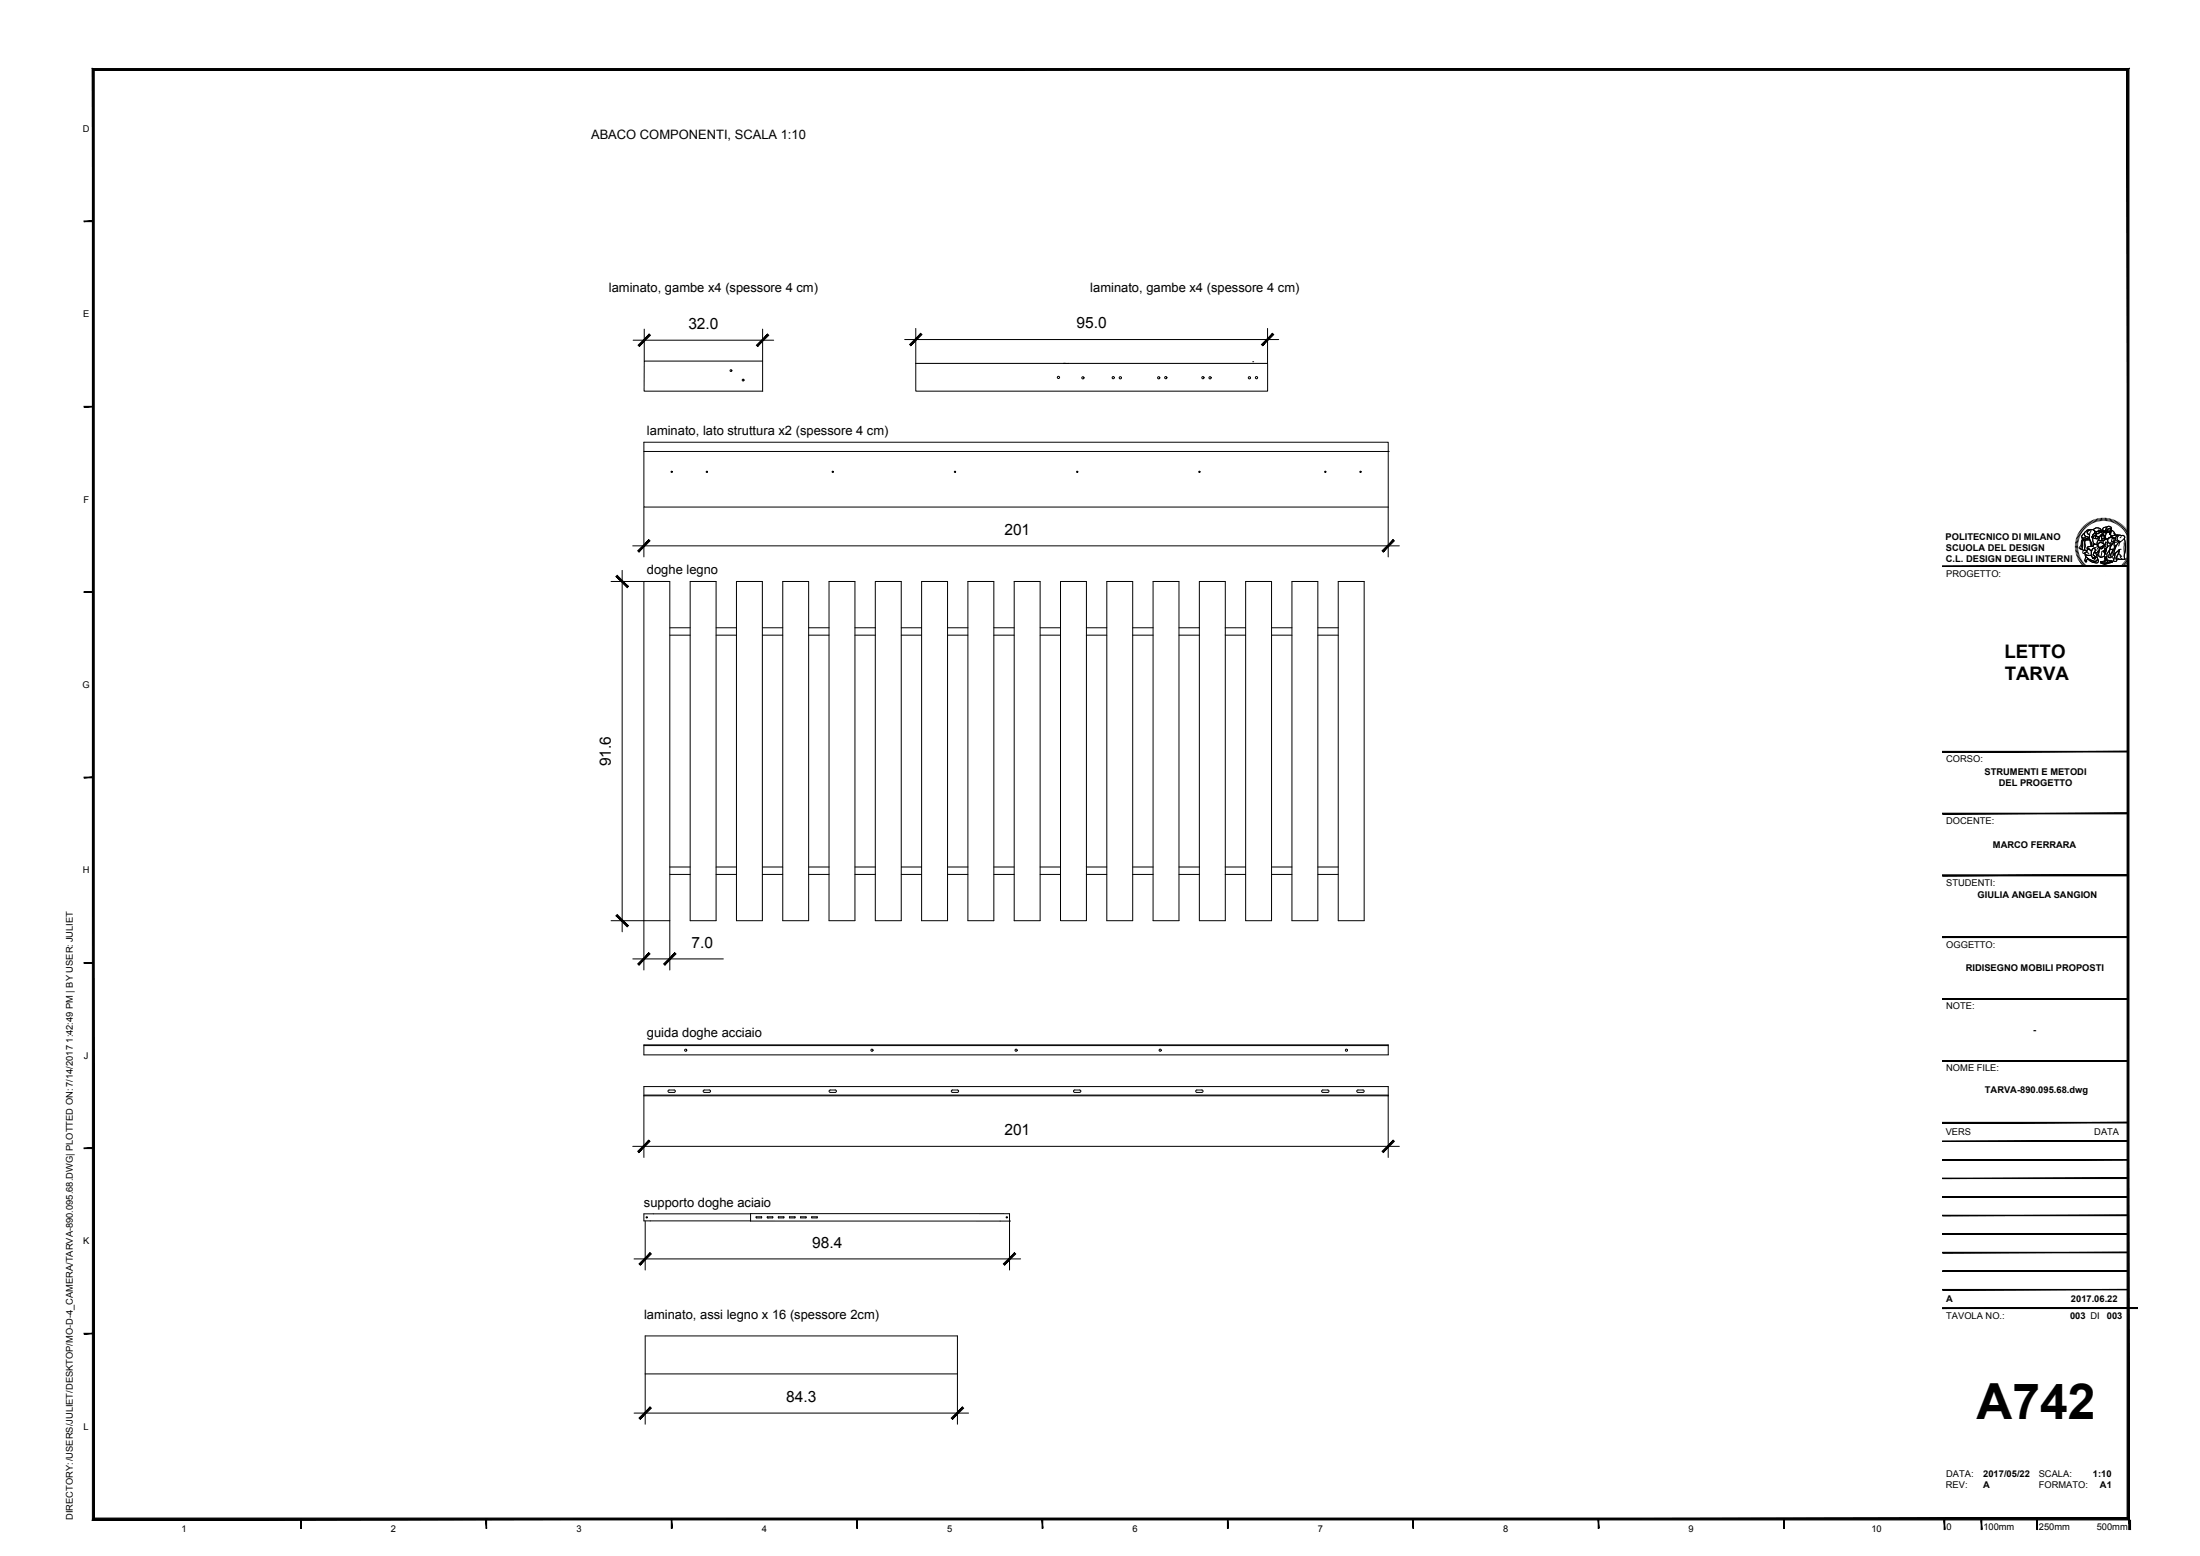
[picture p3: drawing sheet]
<svg xmlns="http://www.w3.org/2000/svg" width="594mm" height="420mm" viewBox="0 0 594 420" stroke-linecap="round" stroke-linejoin="round" font-family="sans-serif">
<!-- layer: struttura -->
<path d="M205.9 97.5h-31.9l-.1 8.1h32.1M247.3 98.1h95v7.5h-95zM287.7 98.1h-.6h1.4M338.3 97.7h.1M174.2 360.7h84.3M174.2 371h84.3" fill="none" stroke="#000" stroke-width=".27"/>
<!-- layer: 0 -->
<g fill="none" stroke="#000" stroke-width=".27">
<path d="M171 91.9h37.9M174 88.9v8.5M205.9 88.9v16.7M244.3 91.7h101M247.3 88.7v9.4M342.3 88.7v9.4M173.9 119.4h201v17.5h-201zM173.9 137v13.4M173.9 121.9h201M374.9 137v13.4M374.9 121.9h.1M165 157h15.9v104.9"/>
<path d="M168 154v97.6M170.9 147.4h207M173.9 157v104.9M186.4 157h7v91.6h-7zM198.9 157h7v91.6h-7zM211.4 157h7v91.6h-7zM223.9 157h7v91.6h-7zM236.4 157h7v91.6h-7zM248.9 157h7v91.6h-7zM261.4 157h7v91.6h-7zM273.9 157h7v91.6h-7zM286.4 157h7v91.6h-7z"/>
<path d="M298.9 157h7v91.6h-7zM311.4 157h7v91.6h-7zM323.9 157h7v91.6h-7zM336.4 157h7v91.6h-7zM348.9 157h7v91.6h-7zM361.4 157h7v91.6h-7zM180.9 169.5h5.5M180.9 171.5h5.5M193.4 169.5h5.5M193.4 171.5h5.5M205.9 169.5h5.5M205.9 171.5h5.5"/>
<path d="M218.4 169.5h5.5M218.4 171.5h5.5M230.9 169.5h5.5M230.9 171.5h5.5M243.4 169.5h5.5M243.4 171.5h5.5M255.9 169.5h5.5M255.9 171.5h5.5M268.4 169.5h5.5M268.4 171.5h5.5M280.9 169.5h5.5M280.9 171.5h5.5"/>
<path d="M293.4 169.5h5.5M293.4 171.5h5.5M305.9 169.5h5.5M305.9 171.5h5.5M318.4 169.5h5.5M318.4 171.5h5.5M330.9 169.5h5.5M330.9 171.5h5.5M343.4 169.5h5.5M343.4 171.5h5.5M355.9 169.5h5.5M355.9 171.5h5.5"/>
<path d="M180.9 234.1h5.5M180.9 236.1h5.5M193.4 234.1h5.5M193.4 236.1h5.5M205.9 234.1h5.5M205.9 236.1h5.5M218.4 234.1h5.5M218.4 236.1h5.5M230.9 234.1h5.5M230.9 236.1h5.5M243.4 234.1h5.5M243.4 236.1h5.5"/>
<path d="M255.9 234.1h5.5M255.9 236.1h5.5M268.4 234.1h5.5M268.4 236.1h5.5M280.9 234.1h5.5M280.9 236.1h5.5M293.4 234.1h5.5M293.4 236.1h5.5M305.9 234.1h5.5M305.9 236.1h5.5M318.4 234.1h5.5M318.4 236.1h5.5"/>
<path d="M330.9 234.1h5.5M330.9 236.1h5.5M343.4 234.1h5.5M343.4 236.1h5.5M355.9 234.1h5.5M355.9 236.1h5.5M165 248.6h15.9M170.9 258.9h24.4M173.9 282.1h201v2.7h-201zM173.9 295.9h201M173.9 295.7h201M173.9 282.3h201"/>
<path d="M180.4 294.5l1.6-.2 .4 .3-.4 .4h-1.3l-.3-.2zM189.9 294.5l1.6-.2 .4 .3-.4 .4h-1.3l-.3-.2zM223.9 294.5l1.6-.2 .4 .3-.4 .4h-1.3l-.3-.2zM256.9 294.5l1.6-.2 .4 .3-.4 .4h-1.3l-.3-.2zM289.9 294.5l1.6-.2 .4 .3-.4 .4h-1.3l-.3-.2zM323.2 294.3h1.3M323.2 295h1.3M323.2 294.3l-.3 .3 .3 .4M324.6 294.3l.3 .3-.3 .4M356.9 294.5l1.6-.2 .4 .3-.4 .4h-1.3l-.3-.2zM366.4 294.5l1.6-.2 .4 .3-.3 .4h-1.4l-.3-.2zM170.9 309.5h207"/>
<path d="M173.9 312.5v-19.1h201v19.1M171.2 339.9h104.4M174.2 329.7v13.2M202.7 327.8h-28.8v1.9h28.8M202.7 327.7h69.9v2h-69.9zM204.2 328.8v.1M204.2 328.6h1.5v.2l-1.5 .1zM207.2 328.6h1.4l.1 .2-1.5 .1zM210.2 328.6h1.4l.1 .2-1.5 .1zM213.2 328.6h1.4l.1 .2-1.5 .1zM216.2 328.6h1.4l.1 .2-1.5 .1zM217.7 328.8l-.1 .1"/>
<path d="M219.2 328.8v.1M219.2 328.6h1.5l-.1 .3h-1.4M219.2 328.6v.2M272.6 329.7h.1M272.6 329.8v13.1M174.2 360.7v23.9M258.5 360.7v23.9M171.2 381.6h90.3"/>
<circle cx="197.4" cy="100.1" r=".25"/>
<circle cx="200.7" cy="102.6" r=".25"/>
<circle cx="285.8" cy="101.9" r=".3"/>
<circle cx="292.4" cy="102" r=".3"/>
<circle cx="300.6" cy="102" r=".3"/>
<circle cx="302.5" cy="102" r=".3"/>
<circle cx="312.9" cy="102" r=".3"/>
<circle cx="314.8" cy="102" r=".3"/>
<circle cx="324.8" cy="102" r=".3"/>
<circle cx="326.8" cy="102" r=".3"/>
<circle cx="337.4" cy="102" r=".3"/>
<circle cx="339.3" cy="102" r=".3"/>
<circle cx="181.4" cy="127.4" r=".17"/>
<circle cx="190.9" cy="127.4" r=".17"/>
<circle cx="224.9" cy="127.4" r=".17"/>
<circle cx="257.9" cy="127.4" r=".17"/>
<circle cx="290.9" cy="127.4" r=".17"/>
<circle cx="323.9" cy="127.4" r=".17"/>
<circle cx="357.9" cy="127.4" r=".17"/>
<circle cx="367.4" cy="127.4" r=".17"/>
<circle cx="185.2" cy="283.6" r=".29"/>
<circle cx="235.5" cy="283.6" r=".29"/>
<circle cx="274.4" cy="283.6" r=".29"/>
<circle cx="313.3" cy="283.6" r=".29"/>
<circle cx="363.6" cy="283.6" r=".29"/>
<circle cx="174.6" cy="328.7" r=".17"/>
<circle cx="271.9" cy="328.7" r=".17"/>
</g>
<!-- layer: G-ANNO-LOGO -->
<g fill="none" stroke="#000" stroke-width=".27">
<path d="M567.1 140l.1 .6M567.5 139.9v.7M567.8 139.9v.7M568.2 139.9v.7M568.5 139.9v.7M568.9 139.9l-.1 .7M569.3 140l-.1 .7M560.4 147.5l.7 .1M560.4 147.2h.7M560.4 146.8l.7 .1M560.5 146.5l.6 .1M560.5 146.1l.7 .2"/>
<path d="M560.6 145.8l.7 .1M560.7 145.4l.6 .2M560.8 145.1l.6 .2M560.9 144.7l.7 .3M561.1 144.4l.6 .3M561.1 147.9h-.7M561.1 148.2l-.7 .1M561.1 148.5l-.6 .1M561.2 148.8l-.7 .2M561.2 144.1l.6 .3M561.2 149.2l-.6 .1M561.3 149.5l-.6 .2"/>
<path d="M561.4 143.8l.6 .3M561.4 149.8l-.6 .2M561.5 150.1l-.6 .2M561.6 143.5l.5 .3M561.7 150.4l-.7 .3M561.8 143.2l.5 .4M561.8 150.7l-.6 .3M562 151l-.6 .3M562 142.9l.5 .4M562.1 151.3l-.6 .3M562.2 142.6l.5 .5M562.3 145.2h.7a.85 .85 0 0 0 1.2-.1l.1 .6-.9 .1a.8 .8 0 0 1-1.2-.5z"/>
<path d="M562.3 145.2l.1 .4M562.3 151.5l-.6 .4M562.4 142.3l.5 .5M562.5 145.7l-.3 .6-.1 1.2-.4 .8 .4 .1M562.5 151.8l-.6 .4M562.6 144.1l.3-.2v.3a.81 .81 0 0 0 .9 .8l.3 .1-.1 .2a.73 .73 0 0 1-1-.1l-.4 .1a.51 .51 0 0 1-.5-.4 .51 .51 0 0 1 .4-.6zM562.7 142.1l.5 .5M562.7 152.1l-.5 .4M562.7 145.7l-.3 .6v1.3l-.3 .8 .7 .2M562.7 145.7l.5 .1-.3 .5 .1 1.1v1.1l-.2 .1a.44 .44 0 0 1-.6-.2 .44 .44 0 0 1 .1-.6l.1-1.4zM562.9 152.3l-.5 .5M562.9 141.8l.5 .6"/>
<path d="M563 149.3v.1a1.22 1.22 0 0 0 1.8 .4M563.1 143.6l.5-.4 1.3-.2a1 1 0 0 0-1.2 1l.6 .4-.1 .7-.5-.1a.75 .75 0 0 1-.8-.8zM563.1 149.7l.6 .3 1.1-.2 .3 1 .3-.2 .2 .4-.1-.5 .3 .4-.2-.5 .4 .1-.8-.6 .4-.8 .3 .2 .4 1a.79 .79 0 0 1 0 .9 .79 .79 0 0 1-.9 .3l-1.7-.8-.5-.5zM563.1 149.7l.1 .5 .7 .7 2 .9M563.1 152.5l-.4 .5M563.2 145.8l1.1-.1 .6 1.2-.1 .5-.3 .1a.61 .61 0 0 0-.8 .7l.1 .1-.4 .5a.56 .56 0 0 1-.5-.8v-1.7zM563.2 145.8l-.3 .6 .1 2.2M563.2 141.6l.4 .5M563.3 150.3l-.1 .2a.82 .82 0 0 0 0 1.2l.3-.2-.2-.1a.51 .51 0 0 1 .5-.4 .51 .51 0 0 1 .5 .4l.8 .4a1.3 1.3 0 0 0 1.5-.1l-.2-.7M563.3 150.3l.9 .7 1.2 .6 .7-.1 .3-.5a.48 .48 0 0 1 .1 .9l-.4 .1-1-.2-.8-.5a.44 .44 0 0 0-.5-.3 .44 .44 0 0 0-.4 .5v.2h-.2a1.27 1.27 0 0 1 .1-1.4zM563.4 152.8l-.5 .5M563.4 148.8a.5 .5 0 0 0-.8-.2 .5 .5 0 0 0 .1 .8 .73 .73 0 0 1 .8-.4 .73 .73 0 0 1 .6 .6"/>
<path d="M563.5 141.4l.4 .5M563.6 153l-.4 .5M563.7 148.5l.4-.3 .1 .1a.73 .73 0 0 1 .5 1.1l.1 .4a1.22 1.22 0 0 1-1.8-.4l.6-.3-.1-.3zM563.7 147.8l1.1-.4 .3 .1 .4-.5 .8 .1 .3 .5a1.01 1.01 0 0 1 .2 1.1 1.01 1.01 0 0 1-1 .6l-.3-.2 .1-.2a.47 .47 0 0 0 .1-.7 .47 .47 0 0 0-.8 .2l-.1 .4-.7-.6a.29 .29 0 0 1-.5 0 .29 .29 0 0 1 .1-.4zM563.8 141.2l.4 .6M563.9 153.2l-.4 .5M563.9 143.3l.8-.3a.76 .76 0 0 1 1 .6 .76 .76 0 0 1-.6 .9l-.2 .5 .1 .4a1.44 1.44 0 0 0 .6 1.5l.2 .1-.5 .1-.1 .4a.39 .39 0 0 1-.4-.2 .39 .39 0 0 1 .1-.4l-.6-1.3v-1.2a.57 .57 0 0 1-.6-.4 .57 .57 0 0 1 .2-.7zM564 148.1l.8 .7M564.1 148.2l-.6 .4 .1 .5M564.1 141l.4 .6M564.1 153.4l-.3 .5M564.3 145.7h-2l-.4 1.5-.5 .7 .3 .3"/>
<path d="M564.4 140.8l.3 .6M564.4 153.5l-.4 .6M564.4 146.1l.3 1.4M564.7 143.3l-.4 .7-.1 1.2 .7 1.7a.38 .38 0 0 0-.1 .4 .38 .38 0 0 0 .4 .2l.1-.4 .5-.2a1.04 1.04 0 0 1-.7-1.4 1.49 1.49 0 0 1 .5-1.7 1.06 1.06 0 0 0-1.4-.8l-.6 .2-.5 .4-.2 .6a.81 .81 0 0 0 .9 .8l.4 .1-.2 .2a.73 .73 0 0 1-1-.1l-.4 .1a.51 .51 0 0 1-.5-.4 .51 .51 0 0 1 .4-.6l.4-.4M564.7 153.7l-.3 .6M564.7 140.7l.3 .6M564.8 147.4l-.3 .1a.6 .6 0 0 0-.8 .7l.1 .1M564.9 143a.99 .99 0 0 0-1.2 1l.5 .3M565 153.8l-.3 .7M565.1 140.5l.2 .6M565.2 148.1a.47 .47 0 0 1 .6 .2 .47 .47 0 0 1-.2 .6l-.4 1 .8 .7-.4-.2 .2 .5-.3-.4 .1 .5-.2-.4-.3 .2 .1-.2-.4-.6v-1zM565.2 144.4l.9-.4-.1 .5-1.1 .5z"/>
<path d="M565.2 144.9l.8-.3 .2 .2-.3 .2 .1 .4a.6 .6 0 0 1-.8-.5zM565.2 144.9a.57 .57 0 0 0 .8 .5M565.3 154l-.3 .6M565.3 143.1l.7-.6 1.1 .2a.3 .3 0 0 1 .3 .5 .3 .3 0 0 1-.5 .1l-.1-.2-.7 .5-.5-.2M565.4 140.4l.2 .6M565.5 142.8l1.1-.3 .7 .4a.23 .23 0 0 1 .1 .3 .23 .23 0 0 1-.3 .2l-.3-.3-.1 .2-.7 .3-.7-.5zM565.6 154.1l-.3 .6M565.6 143.4l.7 .2 .5-.5 .3 .3-.2 .5-.4 .2-.4-.2-.6 .2zM565.7 140.3l.2 .6M565.8 147a1.3 1.3 0 0 1 1.1 1.1v.5l-.4 .3M565.9 154.2l-.2 .7M565.9 144.9h.9l-.3 .1a.38 .38 0 0 1-.4 .6 .38 .38 0 0 1-.2-.7z"/>
<path d="M565.9 149.3l.4 1a.79 .79 0 0 1 0 .9 .79 .79 0 0 1-.9 .3M566 144.6l.2 .2M566 147.9l-.7 .2M566 144.3v.2l-1.1 .5M566.1 140.2l.1 .6M566.1 144l-.3 .5M566.2 154.3l-.2 .7M566.2 147.5l.8 .5M566.3 144.9a.34 .34 0 0 0-.4 .3 .34 .34 0 0 0 .4 .3 .34 .34 0 0 0 .2-.5l.3-.1-.6 .1M566.4 148a.7 .7 0 0 1 .1 .9 .7 .7 0 0 1-.9 .2M566.4 147.2l.2-.4a.9 .9 0 0 1 1.3-.1l.2 .3a.26 .26 0 0 1 .1 .4 .26 .26 0 0 1-.4 0l-.9 .4 .5 .4 .5-.3 .1-.3a.43 .43 0 0 0 .3-.5 .43 .43 0 0 0-.4-.4l-.9-.2-.6 .7-.1-.1v-.5l.4-.8 .3 .2h1.1l.5-.4-.1-.3 .7 .2-.1 .5a.73 .73 0 0 1-.1 1l.1 .6-.3 .5-.4 .2-.2 .5h-.3l.5 .2v.4l.2-.2-.2 .4a.89 .89 0 0 1-1.1 .9l-.9-.7 .3-.6 .2-1.1M566.4 140.1l.2 .6"/>
<path d="M566.4 146.9l.6-.4h.6l.5 .5a.3 .3 0 0 1 .1 .4 .3 .3 0 0 1-.4 0l-.3 .2a.51 .51 0 0 1-.6 .3 .51 .51 0 0 1-.4-.5zM566.4 149.8l.8 .7M566.5 154.4l-.1 .7M566.6 143.9l.1 .1M566.7 143.5l.2 .1M566.7 145.8a1.29 1.29 0 0 0-.4 1.3M566.7 149.2l.1 .9M566.8 140l.1 .7M566.8 143.6h.1M566.8 154.5l-.1 .6M566.8 147.8l1.2-.4-.1 .5-.5 .3-.5-.2zM566.9 148.6l-.3 1-.4 .4"/>
<path d="M567.1 143.7l.8-.1a.26 .26 0 0 1 .2 .3 .26 .26 0 0 1-.4 .1zM567.1 143.4l-.2 .5-.3 .2-.5-.2-.5 .2M567.2 144.6l.7-.3 .5 .5 .2 .6a.22 .22 0 0 1-.2 .3 .22 .22 0 0 1-.2-.1 .22 .22 0 0 1 .1-.3l-.2-.7a.44 .44 0 0 0-.6-.1 .44 .44 0 0 0 0 .7v.1a.43 .43 0 0 1 .2 .4 .43 .43 0 0 1-.4 .4l-.6-.4zM567.2 154.5l-.1 .7M567.2 151.7l2-.4 1.2 .2-2.1 .6zM567.2 151.7l1.1 .4v.3l-1.1-.4zM567.5 144.5l.6 .1 .2 .5a.64 .64 0 0 1-.1 .7 .64 .64 0 0 1-.6 .2zM567.5 154.5l-.1 .7M567.5 143.5l.1-.2a.52 .52 0 0 1 .5 0 .52 .52 0 0 1 .3 .4l-.3 .1M567.6 148v.1M567.6 148.9l-.4 1.6 1.1-.2M567.6 143.3a.5 .5 0 0 1 .5 0 .5 .5 0 0 1 .3 .5l-.3 .1-.2-.4h-.4z"/>
<path d="M567.6 147.6l.2 .1M567.7 147.9l.1 .1M567.7 147.7h.1M567.8 144.7h.1M567.8 144.7l-.2 .1M567.8 154.6v.6M567.9 143.7l-.4-.2-.4 .2 .3 .1a.36 .36 0 0 0 .4 .2 .36 .36 0 0 0 .3-.4l-.2-.1 .1 .2M567.9 146l.1 .7M568 148.7l.2 .1 .1-.4a.23 .23 0 0 1 .2-.3 .23 .23 0 0 1 .3 .3l-.4 1v-.4h-.3zM568 147.5l-.2 .5a.51 .51 0 0 1-.8-.1M568 144.5l.3 .3-.2 .1M568.1 154.6v.6"/>
<path d="M568.2 144.7a.43 .43 0 0 0-.7-.2 .43 .43 0 0 0 0 .7 .49 .49 0 0 1 0 .8 .49 .49 0 0 1-.7-.4l.3-1 .7-.3 .5 .3 .3 .8a.23 .23 0 0 1-.2 .4 .23 .23 0 0 1-.2-.4M568.3 145l-.2 .1M568.3 144.9a.41 .41 0 0 1-.1 .5 .41 .41 0 0 1-.6 0M568.3 145.7l-.3 .3h-.4M568.3 152.1l2.1-.6v.3l-2.1 .6zM568.3 152.1v.3M568.4 143.7l.2-.1 .1 .6-.3 .7M568.4 148.3h.1M568.4 148.9v.5l.2-.2M568.5 154.6v.6M568.5 143.3l.1 .4M568.5 145.3l-.1-.5a.89 .89 0 0 0 .1-1.1l-.5-.5a.45 .45 0 0 1-.2-.6 .45 .45 0 0 1 .6-.2h.5l-.2 .7 .1 .8 .1-.1 .1-.4a.4 .4 0 0 0 .3 .3 .4 .4 0 0 0 .4-.1v.7l.2-.2 .4 .7-1.1 .7"/>
<path d="M568.6 148.6l-.1 .3-.1-.2M568.6 145.5l.5 .3M568.6 146.3l-.1 1.4M568.7 150.4l.2-.1 .1 1-.3-.5-.3 .7zM568.7 147.5l-.3 .3v.5M568.8 154.5l.1 .7M568.8 148.1l-.4 .2-.2 .5h-.3l.3 .3 .2-.1M568.9 146.4l-.5 .8M568.9 142.4h-.5a.62 .62 0 0 0-.6 .7M569 142.3l.6-.2 .4 .2 .2 .4-.1 .7-.4 .9v-.7l.3-.5-.2-.5-.2 .2a.79 .79 0 0 0-.7 1.1h-.1l-.1-.8zM569 143.4l.3 .3 .4-.1M569 142.3l.7-.1 .5 .4-.1 .8-.4 .9v-.7l.3-.5-.2-.5-.2 .2a.78 .78 0 0 0-.7 1.1h-.1l-.1-.8z"/>
<path d="M569.1 154.5l.1 .7M569.2 145.5v-.1a1.53 1.53 0 0 1 2 0 1.32 1.32 0 0 1-1.5 1.5l-.5-.7zM569.2 142.9l.6-.3 .2 .6-.3 .4a.4 .4 0 0 1-.4 .1 .4 .4 0 0 1-.3-.3zM569.2 143.1l.2 .1M569.2 147.5l.8-.1-.6 1.5a1.5 1.5 0 0 0-.5 1.5h-.2l-.3 .6-.1-1.1zM569.2 147.5l-.9 2.7 .2 .8-.2 .8 .4-1 .4 .9-.2-1.4-.4 .7M569.3 143.6h.1M569.3 146.5a.64 .64 0 0 0-.1 1l.9-.2 .4-.6M569.3 143.2h.1M569.3 143.5h.1M569.4 154.4l.2 .7M569.6 140.1l-.1 .6"/>
<path d="M569.6 143.3l.2 .1M569.7 148.4l.8-.1-.5 1.4 .1 .7-.3 .2-.4-.2zM569.7 143.3v.1M569.7 154.4l.2 .6M569.9 144.1l.4 .7M569.9 146.6h.1M570 140.1l-.2 .7M570 145a2.35 2.35 0 0 1 1.9-.5l-.7 .9zM570.1 147.4l-.7 1.5a1.5 1.5 0 0 0-.5 1.5M570.1 154.3l.2 .6M570.1 146.5l-.3 .1M570.1 143.1l.1 .1a1.28 1.28 0 0 1 .9 1l.2 .2-.5 .2a.55 .55 0 0 1-.7 0 .55 .55 0 0 1-.1-.8z"/>
<path d="M570.2 143.2l.5 .3 .4 .6M570.2 146.9h-.1M570.3 140.2l-.2 .7M570.4 154.2l.2 .6M570.4 151.5v.3l-2.1 .6-1.1-.4v-.3l1.1 .4 2.1-.6a5.9 5.9 0 0 0-3.2 .2M570.5 148.4l-.6 1.5a.43 .43 0 0 1-.1 .7l-.4-.1 .3-2M570.6 140.3l-.2 .7M570.7 154.1l.2 .6M570.7 146.2l-.1 .4M570.7 145.2l.3 .1 .2 .3M570.7 146.4l.3 .1-.1 .7a.65 .65 0 0 1 .1 .7 .65 .65 0 0 1-.5 .4l-.8 .1 .3-1.1zM570.7 144l.6 .4"/>
<path d="M570.9 148.3l-1.2 .2M570.9 149.7l-.1 .2 .2 .2M571 153.9l.3 .6M571 140.5l-.3 .6M571 146.5v1.3l-.3 .9a1.81 1.81 0 0 0-.1 2.1l.2 .1M571.2 149.4l1.1-1-.5 1.6a1.22 1.22 0 0 0-.2 1.4l-.1 .1a.46 .46 0 0 1-.7 0 .46 .46 0 0 1 .1-.7zM571.2 145.4a1.05 1.05 0 0 1 1.7-.7 .56 .56 0 0 1 .8 .1 .56 .56 0 0 1-.2 .8l-.4 .3a1.09 1.09 0 0 1-1.9-.3M571.2 145.6l-.4 .7a.7 .7 0 0 1-.5 .6 .7 .7 0 0 1-.8-.2 .75 .75 0 0 1-.2-1.2l.7-.3a.34 .34 0 0 1 .4 .2 .34 .34 0 0 1-.2 .4v.2a.24 .24 0 0 0 .2 .3 .24 .24 0 0 0 .3-.2l.2-.3-.2-.5-.6-.3-.9 .4-.1 .6M571.3 153.8l.3 .6M571.3 147.2v.6M571.3 140.6l-.3 .6M571.6 153.6l.3 .6"/>
<path d="M571.6 140.8l-.3 .6M571.7 146.4l-.9 .1M571.8 150.6l.5 .4M571.8 153.5l.4 .5M571.9 140.9l-.3 .6M572 144.5l-1.2 .1-.8 .4M572.1 153.3l.4 .5M572.1 149.4l.8 .9M572.2 146.4a6.7 6.7 0 0 0-1.4 3.4l1.4-1.3 .6-.2M572.2 144.5a.92 .92 0 0 0-.5 1 .92 .92 0 0 0 .9 .8M572.2 144.5l.7 .2a.51 .51 0 0 1 .7 .1 .51 .51 0 0 1 0 .6l.3 1.1a8.1 8.1 0 0 1-.3 3.7l.3 .8h-1.9a.45 .45 0 0 1-.6-.2 .45 .45 0 0 1 .3-.6l.6-1.8-1.5 1.4a5.8 5.8 0 0 1 1.5-3.4l.3-.1a.93 .93 0 0 1-.9-.8 .93 .93 0 0 1 .5-1zM572.2 141.1l-.3 .6"/>
<path d="M572.3 148.4l-.5 1.6a1.3 1.3 0 0 0-.2 1.4l-.2 .2a.45 .45 0 0 1-.7-.1 .45 .45 0 0 1 .2-.7l.3-1.4M572.4 153.1l.4 .5M572.4 146.4l-.3 1M572.5 149.9l.2 .7 .5 .4M572.5 141.3l-.4 .6M572.6 152.9l.5 .5M572.8 144.9l-.3 .3M572.8 141.6l-.4 .5M572.9 152.7l.4 .5M573.1 152.4l.5 .5M573.1 141.8l-.4 .5M573.3 152.2l.5 .4"/>
<path d="M573.4 142l-.5 .5M573.5 151.9l.6 .5M573.6 146.6v3.3M573.6 142.3l-.5 .4M573.6 145.4a9.6 9.6 0 0 1 0 5l.3 .6h-2.4M573.7 151.7l.6 .4M573.9 142.5l-.6 .5M573.9 151.4l.6 .4M574.1 142.8l-.5 .4M574.1 151.1l.6 .4M574.2 150.9l.6 .3M574.3 143.1l-.6 .4"/>
<path d="M574.4 150.6l.6 .3M574.5 143.4l-.6 .4M574.5 150.3l.6 .2M574.6 150l.7 .2M574.7 143.7l-.6 .3M574.7 149.6l.7 .2M574.8 149.3l.7 .2M574.9 144l-.6 .3M574.9 149l.7 .2M575 148.7l.6 .1M575 148.4l.7 .1M575 144.3l-.6 .3"/>
<path d="M575 148.1h.7M575 147.8h.7M575.2 144.7l-.7 .2M575.3 145l-.6 .2M575.4 145.3l-.7 .2M575.5 145.7l-.7 .2M575.6 146l-.7 .2M575.6 146.4l-.6 .1M575.7 146.7l-.7 .1M575.7 147.1h-.7M575.7 147.5h-.6"/>
</g>
<!-- layer: G-ANNO-TTLB -->
<g fill="#fff" stroke="#fff" stroke-width=".27">
<path d="M549.6 152.9l30.8 4.3-5.8-4.3zM549.6 152.9l30.8 4.3h-30.8z"/>
<path d="M574.6 138.3h5.8l-5.8 14.6zM580.4 138.3l-5.8 14.6 5.8 4.3z"/>
</g>
<path d="M549.6 152.9h25v-14.6h5.8v18.9h-30.8z" fill="none" stroke="#fff" stroke-width=".27"/>
<g fill="#000" stroke="#000" stroke-width=".27">
<path d="M24.9 18.5l.5 391.4v-390.9zM24.9 18.5l.5 391.4-.5 .5zM25.4 409.9l-.5 .5 549.5-.5zM24.9 410.4l549.5-.5 .5 .5zM574.4 19v390.9l.5 .5zM574.4 19l.5-.5v391.9zM25.4 19h549l.5-.5zM24.9 18.5h550l-549.5 .5z"/>
<path d="M22.7 59.8h2.5v-.1zM22.7 59.7h2.5l-2.5 .1z"/>
<path d="M22.7 109.9h2.5v-.2zM22.7 109.7h2.5l-2.5 .2z"/>
<path d="M22.7 160h2.5v-.2zM22.7 159.8h2.5l-2.5 .2z"/>
<path d="M524.6 153h50v-.2zM524.6 152.8h50l-50 .2z"/>
<path d="M22.7 210h2.5v-.2zM22.7 209.8h2.5l-2.5 .2z"/>
<path d="M524.6 219.8h50v-.2zM524.6 219.6h50l-50 .2z"/>
<path d="M524.6 203.1h50v-.2zM524.6 202.9h50l-50 .2z"/>
<path d="M524.6 236.3v.2l50-.2zM524.6 236.5l50-.2v.2z"/>
<path d="M524.6 236.5h50v-.2zM524.6 236.3h50l-50 .2z"/>
<path d="M524.6 253v.2l50-.2zM524.6 253.2l50-.2v.2z"/>
<path d="M524.6 253v.2l50-.2zM524.6 253.2l50-.2v.2z"/>
<path d="M524.6 253v.2l50-.2zM524.6 253.2l50-.2v.2z"/>
<path d="M524.6 253v.2l50-.2zM524.6 253.2l50-.2v.2z"/>
<path d="M22.7 260.1h2.5v-.2zM22.7 259.9h2.5l-2.5 .2z"/>
<path d="M524.6 269.7v.2l50-.2zM524.6 269.9l50-.2v.2z"/>
<path d="M524.6 286.4v.2l50-.2zM524.6 286.6l50-.2v.2z"/>
<path d="M524.6 286.4v.2l50-.2zM524.6 286.6l50-.2v.2z"/>
<path d="M22.7 310.1h2.5v-.1zM22.7 310h2.5l-2.5 .1z"/>
<path d="M524.6 318.1h50zM524.6 318.2l50-.1z"/>
<path d="M524.6 313.1h50zM524.6 313.2l50-.1z"/>
<path d="M524.6 308.1h50zM524.6 308.2l50-.1z"/>
<path d="M524.6 303.1v.1l50-.1zM524.6 303.2l50-.1v.1z"/>
<path d="M524.6 338.2h50zM524.6 338.3l50-.1z"/>
<path d="M524.6 333.2h50zM524.6 333.3l50-.1z"/>
<path d="M524.6 328.1h50zM524.6 328.3l50-.2z"/>
<path d="M524.6 323.1h50zM524.6 323.3l50-.2z"/>
<path d="M524.6 353.2v.1l50-.1zM524.6 353.3l50-.1v.1z"/>
<path d="M524.6 353.2v.1l50-.1zM524.6 353.3l50-.1v.1z"/>
<path d="M524.6 348.2h50zM524.6 348.3l50-.1z"/>
<path d="M524.6 343.2h50zM524.6 343.3l50-.1z"/>
<path d="M574.6 353.3h2.6v-.1zM574.6 353.2h2.6l-2.6 .1z"/>
<path d="M574.6 353.3h2.6v-.1zM574.6 353.2h2.6l-2.6 .1z"/>
<path d="M22.7 360.2h2.5v-.2zM22.7 360h2.5l-2.5 .2z"/>
<path d="M81.2 410.2l.1 2.5v-2.5zM81.2 410.2l.1 2.5h-.1z"/>
<path d="M131.2 410.2l.2 2.5v-2.5zM131.2 410.2l.2 2.5h-.2z"/>
<path d="M181.3 410.2l.2 2.5v-2.5zM181.3 410.2l.2 2.5h-.2z"/>
<path d="M231.3 410.2l.2 2.5v-2.5zM231.3 410.2l.2 2.5h-.2z"/>
<path d="M281.4 410.2l.2 2.5v-2.5zM281.4 410.2l.2 2.5h-.2z"/>
<path d="M331.4 410.2l.2 2.5v-2.5zM331.4 410.2l.2 2.5h-.2z"/>
<path d="M381.5 410.2l.2 2.5v-2.5zM381.5 410.2l.2 2.5h-.2z"/>
<path d="M431.6 410.2l.1 2.5v-2.5zM431.6 410.2l.1 2.5h-.1z"/>
<path d="M481.6 410.2l.2 2.5v-2.5zM481.6 410.2l.2 2.5h-.2z"/>
<path d="M525 410.5v2.5h.2zM525 410.5h.2v2.5z"/>
<path d="M535 410.5l.2 2.5v-2.5zM535 410.5l.2 2.5h-.2z"/>
<path d="M550 410.5l.2 2.5v-2.5zM550 410.5l.2 2.5h-.2z"/>
<path d="M574.8 410.5l.5 2.5v-2.5zM574.8 410.5l.5 2.5h-.5z"/>
</g>
<!-- layer: 0 -->
<path d="M157.7 40.3h236.7v349.1h-236.7z" fill="none" stroke="#fff" stroke-width=".27"/>
<g fill="#000" stroke="#000" stroke-width=".27">
<path d="M175.3 90.2l-2.7 3.3 3-3zM175.3 90.2l-2.7 3.3-.3-.3z"/>
<path d="M204.3 93.2l.3 .3 2.7-3.3zM207.3 90.2l.3 .3-3 3z"/>
<path d="M248.6 90l-2.6 3.3 3-3zM245.6 93l3-3-2.6 3.3z"/>
<path d="M340.6 93l.4 .3 2.6-3.3zM343.6 90l.3 .3-2.9 3z"/>
<path d="M166.3 155.7l3.1 3 .3-.3zM166.3 155.7l.4-.3 3 3z"/>
<path d="M175.2 145.7l-2.7 3.4 3-3zM175.2 145.7l-2.7 3.4-.3-.4z"/>
<path d="M373.2 148.7l.3 .4 2.7-3.4zM376.2 145.7l.3 .4-3 3z"/>
<path d="M166.7 247l-.4 .3 3.4 2.7zM166.3 247.3l3.4 2.7-.3 .3z"/>
<path d="M175.2 257.3l-2.7 3.3 3-3zM175.2 257.3l-2.7 3.3-.3-.3z"/>
<path d="M179.2 260.3l.3 .3 2.7-3.3zM182.2 257.3l.3 .3-3 3z"/>
<path d="M175.2 307.9l-2.7 3.3 3-3zM175.2 307.9l-2.7 3.3-.3-.3z"/>
<path d="M376.2 307.9l-3 3 .3 .3zM376.2 307.9l.3 .3-3 3z"/>
<path d="M175.6 338.3l-2.7 3.3 3-3zM175.6 338.3l-2.7 3.3-.3-.3z"/>
<path d="M270.9 341.3l.4 .3 2.6-3.3zM273.9 338.3l.4 .3-3 3z"/>
<path d="M175.6 379.9l-2.7 3.3 3-3zM175.6 379.9l-2.7 3.3-.3-.3z"/>
<path d="M256.9 382.9l.3 .3 2.7-3.3zM259.9 379.9l.3 .3-3 3z"/>
</g>
<text font-size="13.4" x="533.7" y="383.1">A742</text>
<g font-size="5">
<text x="541.3" y="177.7">LETTO</text>
<text x="541.3" y="183.7">TARVA</text>
</g>
<g font-size="4.2">
<text x="185.9" y="88.8">32.0</text>
<text x="290.7" y="88.6">95.0</text>
<text x="271.2" y="144.3">201</text>
<text x="165" y="206.9" transform="rotate(-90 165 206.9)">91.6</text>
<text x="186.7" y="255.9">7.0</text>
<text x="271.2" y="306.5">201</text>
<text x="219.3" y="336.9">98.4</text>
<text x="212.3" y="378.5">84.3</text>
</g>
<g font-size="3.5">
<text x="159.6" y="37.6">ABACO COMPONENTI, SCALA 1:10</text>
<text x="164.4" y="78.8">laminato, gambe x4 (spessore 4 cm)</text>
<text x="294.4" y="78.8">laminato, gambe x4 (spessore 4 cm)</text>
<text x="174.7" y="117.4">laminato, lato struttura x2 (spessore 4 cm)</text>
<text x="174.7" y="155">doghe legno</text>
<text x="174.7" y="280.1">guida doghe acciaio</text>
<text x="173.9" y="326.1">supporto doghe aciaio</text>
<text x="173.9" y="356.3">laminato, assi legno x 16 (spessore 2cm)</text>
</g>
<g font-size="2.5">
<text x="22.4" y="35.6">D</text>
<text x="22.4" y="85.7">E</text>
<text x="22.5" y="135.8">F</text>
<text x="525.4" y="145.8">POLITECNICO DI MILANO</text>
<text x="525.5" y="148.9">SCUOLA DEL DESIGN</text>
<text x="525.5" y="151.9">C.L. DESIGN DEGLI INTERNI</text>
<text x="525.6" y="155.7">PROGETTO:</text>
<text x="22.3" y="185.8">G</text>
<text x="525.6" y="205.8">CORSO:</text>
<text x="535.9" y="209.2">STRUMENTI E METODI</text>
<text x="539.7" y="212.2">DEL PROGETTO</text>
<text x="525.6" y="222.5">DOCENTE:</text>
<text x="538.2" y="228.9">MARCO FERRARA</text>
<text x="22.4" y="235.9">H</text>
<text x="525.6" y="239.2">STUDENTI:</text>
<text x="534" y="242.6">GIULIA ANGELA SANGION</text>
<text x="525.6" y="255.9">OGGETTO:</text>
<text x="530.8" y="262.1">RIDISEGNO MOBILI PROPOSTI</text>
<text x="525.6" y="272.6">NOTE:</text>
<text x="549.1" y="279">-</text>
<text x="22.6" y="285.9">J</text>
<text x="525.6" y="289.3">NOME FILE:</text>
<text x="536" y="295.2">TARVA-890.095.68.dwg</text>
<text x="525.4" y="306.6">VERS</text>
<text x="565.5" y="306.6">DATA</text>
<text x="22.4" y="336">K</text>
<text x="525.6" y="351.6">A</text>
<text x="559.2" y="351.6">2017.06.22</text>
<text x="525.6" y="356.2">TAVOLA NO.:</text>
<text x="559" y="356.2">003 DI</text>
<text x="568.9" y="356.2">003</text>
<text x="22.6" y="386">L</text>
<text x="525.5" y="401.7">REV:</text>
<text x="525.6" y="398.8">DATA:</text>
<text x="535.6" y="401.7">A</text>
<text x="535.6" y="398.7">2017/05/22</text>
<text x="550.5" y="398.7">SCALA:</text>
<text x="550.5" y="401.7">FORMATO:</text>
<text x="565.2" y="398.7">1:10</text>
<text x="567.1" y="401.7">A1</text>
<text x="19.7" y="410.4" transform="rotate(-90 19.7 410.4)">DIRECTORY:/USERS/JULIET/DESKTOP/MO-D-4_CAMERA/TARVA-890.095.68.DWG| PLOTTED ON: 7/14/2017 1:42:49 PM | BY USER: JULIET</text>
<text x="49" y="413.6">1</text>
<text x="105.6" y="413.6">2</text>
<text x="155.6" y="413.6">3</text>
<text x="205.7" y="413.6">4</text>
<text x="255.8" y="413.6">5</text>
<text x="305.8" y="413.6">6</text>
<text x="355.9" y="413.6">7</text>
<text x="405.9" y="413.6">8</text>
<text x="456" y="413.6">9</text>
<text x="505.3" y="413.6">10</text>
<text x="525.6" y="413">0</text>
<text x="535.6" y="413">100mm</text>
<text x="550.6" y="413">250mm</text>
<text x="566.2" y="413">500mm</text>
</g>
</svg>
